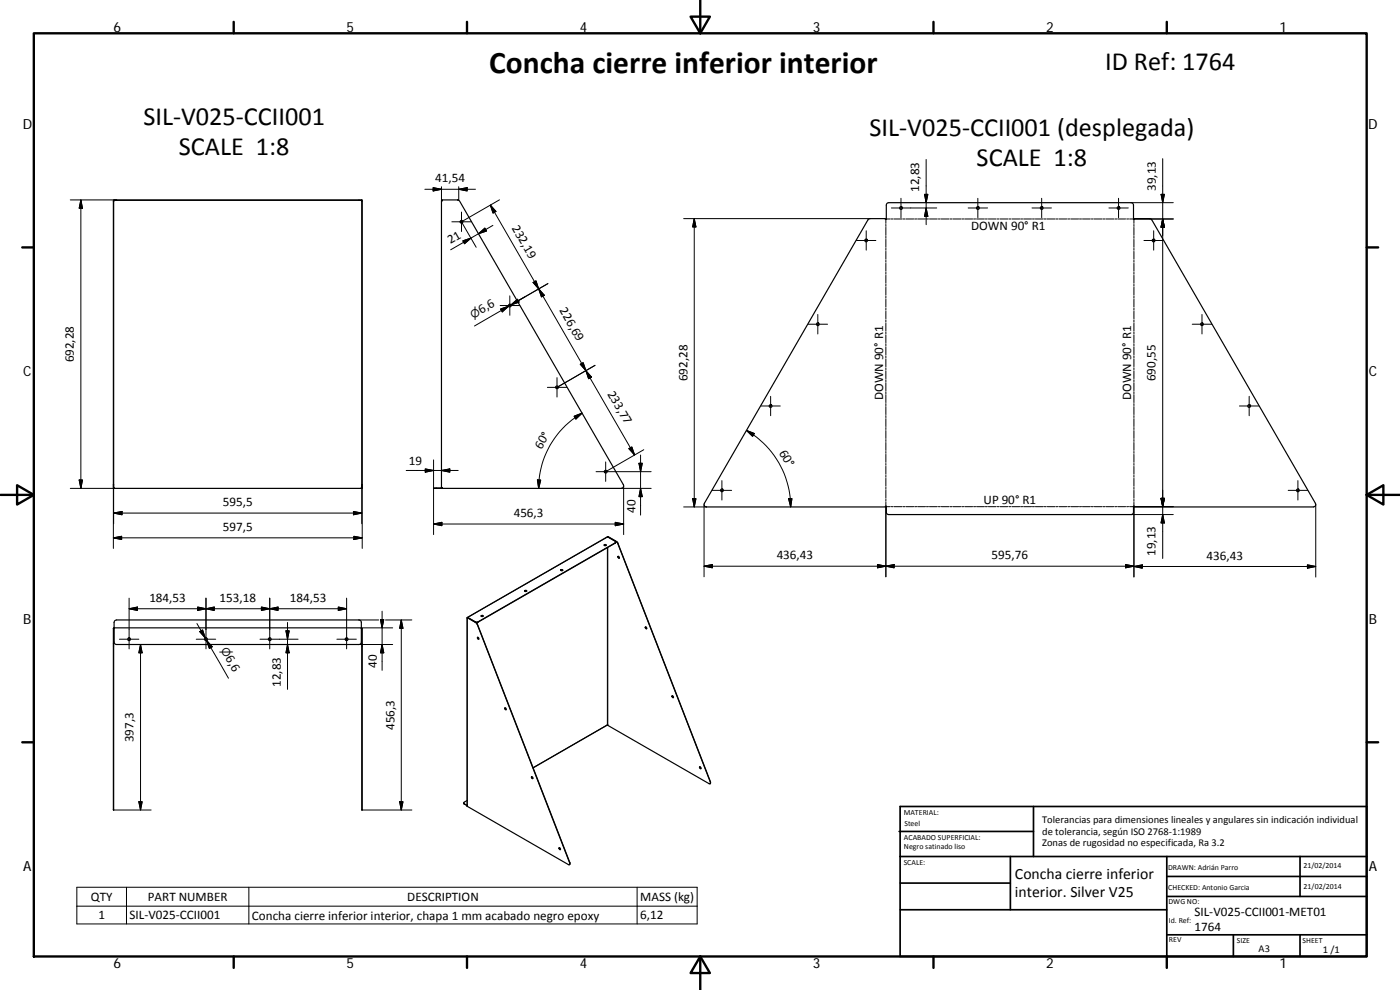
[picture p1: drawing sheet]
<svg xmlns="http://www.w3.org/2000/svg" width="420mm" height="297mm" viewBox="0 0 420 297" stroke-linecap="round" stroke-linejoin="round" font-family="sans-serif">
<g fill="none" stroke="#000" stroke-width=".36">
<path d="M34 60l.1 86.5zM34.2 60l74.2 .1zM108.6 60l.1 86.5zM132.7 60h4.6M137.3 60l.7 .4 49.1 85a.76 .76 0 0 1-.7 1.1h-53.7v-.2l-2.6 .2h2.3l.2-.2M137.3 60h.2M137.5 60h.1M34.2 60.1l-.1 .1M108.4 60.1l.2 .1M132.5 60.2v86.1M132.6 60.1l.1-.1v.2h-.2zM132.7 60.1l-.1 .1"/>
<path d="M260.6 65.8l.5-.2h4.6v.2h.3v-4.4l.4-.5 .4-.1 73 .1 .4 .7v4.2h.3v-.2h4.5l.7 .4 49.1 85a.72 .72 0 0 1-.7 1.1h-53.6v-.2h-.3v1.9l-.3 .4-.5 .2h-72.6l-.6-.2-.2-.4v-1.9h-.3v.2h-53.7a.72 .72 0 0 1-.6-1.1zM34.1 146.3l.1 .2h74.2l.2-.2M157.4 177.4h.7M157.4 177.2a.31 .31 0 0 1 .4-.1 .31 .31 0 0 1 .2 .3l-.4 .1zM168.3 171.1h.6M181.3 163.6h.7M181.4 163.4h.5a.25 .25 0 0 1-.3 .4 .25 .25 0 0 1-.2-.4zM182.4 161.1l-42.1 24.2M182.4 161.1l2.2 1.3 .1 .4-41.2 23.8h-.7l-2.6-1.3M182.4 161.1l2.7 1.5 .3 .4 27.8 72-.4 .1-30.4-17.6-22.4 12.9M182.4 161.1l3 1.7 27.8 71.8-.1 .6M182.4 161.1h.1"/>
<path d="M184.8 162.6l-.2 .4-41.1 23.6h-.8M185.5 167l.1-.1a.3 .3 0 0 1 .3 .3 .3 .3 0 0 1-.2 .3zM185.6 166.9l.3 .6M34 188.6h.1M34 188.6v54.4l.1-54.4M34.2 188.5l-.1 .1M34.2 188.4l-.2 .2M34.2 188.4h74.2v4.2l-.2 .6-.5 .2h-72.7l-.5-.2-.3-.6zM34.2 188.4l.1-2 .7-.4h72.7l.5 .2 .2 .4v1.8l.3 .2M108.4 188.5l.2 .1M108.6 188.6h.1M108.6 188.6v54.4l.1-54.4"/>
<path d="M140.2 185.4v56.3M140.2 185.3v.2zM140.2 185.3l2.7 1.5 .4 .4M140.2 185.3l2.7 1.6 .3 .4M143.2 187.3l27.8 71.7-.1 .4h-.3l-30.4-17.6M143.3 187.2l27.7 71.6-.1 .6M143.4 191.2v.3l.3 .3M144.4 184.9h.6M144.4 184.7a.32 .32 0 0 1 .4-.1 .32 .32 0 0 1 .2 .3l-.5 .1zM193.8 188.1v.4l.3 .1M151.5 212.4h.1a.29 .29 0 0 1 .3 .2 .29 .29 0 0 1-.2 .3zM151.6 212.4l.3 .5"/>
<path d="M201.8 208.7v.5l.3 .1M159.5 233l.5 .5a.32 .32 0 0 1-.5 0 .32 .32 0 0 1 0-.5zM159.6 233v.4l.3 .2M209.9 230.1a.29 .29 0 0 1 .4 .2 .29 .29 0 0 1-.1 .4zM210 230.1l.4 .5M139.2 240.9v.3l1 .5M140.2 240.2l-1 .5v.3l1 .6M140.2 241.7v.1M167.8 254.3h.1a.3 .3 0 0 1 .3 .3 .3 .3 0 0 1-.2 .3zM167.9 254.3v.4l.3 .2"/>
<circle cx="138.5" cy="66.5" r=".42"/>
<circle cx="260" cy="72.1" r=".4"/>
<circle cx="270.4" cy="62.4" r=".42"/>
<circle cx="293.5" cy="62.4" r=".43"/>
<circle cx="312.6" cy="62.4" r=".42"/>
<circle cx="335.7" cy="62.4" r=".42"/>
<circle cx="346.2" cy="72.2" r=".42"/>
<circle cx="153" cy="91.7" r=".4"/>
<circle cx="245.4" cy="97.3" r=".41"/>
<circle cx="360.7" cy="97.3" r=".41"/>
<circle cx="167.2" cy="116.2" r=".42"/>
<circle cx="231.3" cy="121.8" r=".42"/>
<circle cx="374.9" cy="121.8" r=".41"/>
<circle cx="181.8" cy="141.5" r=".42"/>
<circle cx="216.7" cy="147.1" r=".42"/>
<circle cx="389.5" cy="147.1" r=".42"/>
<circle cx="168.6" cy="171" r=".28"/>
<circle cx="38.7" cy="191.8" r=".41"/>
<circle cx="61.8" cy="191.8" r=".41"/>
<circle cx="81" cy="191.8" r=".41"/>
<circle cx="104" cy="191.8" r=".41"/>
<circle cx="143.5" cy="191.6" r=".28"/>
<circle cx="193.8" cy="188.4" r=".28"/>
<circle cx="201.9" cy="209.1" r=".28"/>
</g>
<g fill="none" stroke="#000" stroke-width=".3">
<path d="M21.1 60h13.9M24.3 60l.5 2.5h-1zM24.3 60v86.5M127.5 56.8h15.2M130 56.3l2.5 .5-2.5 .5zM132.5 56v4.2M137.7 56.8l2.5-.5v1zM137.7 56v4.1M149.9 60l-11.2 6.4M270.4 59.5v5.8M277.5 58.3h1l-.6 2.5zM277.9 47.8v19.6"/>
<path d="M293.5 59.5v5.8M312.6 59.5v5.8M335.7 59.5v5.8M348.5 58.3h1l-.6 2.5zM348.9 47.6v120M135.6 66.5h5.8M138.5 63.6v5.9M138.6 66.7l4.3 7.5M138.9 72.3l2.4-.9-1.9 1.7zM143.6 70.1l1.9-1.6 .5 .8zM147.2 61.5l43.2 75M147.2 61.5l1.6 1.9-.8 .5z"/>
<path d="M147.9 67.6l-12.7 7.4M205.2 65.6h55.9M208.4 65.6v86.5M208.4 65.6l.5 2.5h-1zM257 72.2h5.9M260 69.2v5.9M265.9 65.8v1.2M265.9 67.3v.6M265.9 68.2v2.4M265.9 70.9v.6M265.9 71.8v2.4M265.9 74.5v.6"/>
<path d="M265.9 75.4v2.4M265.9 78.1v.6M265.9 79v2.4M266 65.7h1.2M267.5 65.7h.5M267.5 62.4h13.6M268.3 65.7h2.4M271 65.7h.6M271.9 65.7h2.3M274.5 65.7h.6M275.4 65.7h2.4M277.9 62.4l.6 2.5h-1z"/>
<path d="M278.1 65.7h.5M278.9 65.7h2.4M281.6 65.7h.6M282.5 65.7h2.3M285.1 65.7h.6M286 65.7h2.4M288.7 65.7h.6M289.5 65.7h2.4M290.6 62.4h5.8M292.2 65.7h.6M293.1 65.7h2.3M295.7 65.7h.6"/>
<path d="M296.6 65.7h2.3M299.3 65.7h.5M300.2 65.7h2.3M302.8 65.7h.6M303.7 65.7h2.3M306.3 65.7h.6M307.2 65.7h2.4M309.7 62.4h5.8M309.8 65.7h.6M310.7 65.7h2.4M313.4 65.7h.6M314.3 65.7h2.3"/>
<path d="M316.9 65.7h.6M317.8 65.7h2.4M320.5 65.7h.5M321.3 65.7h2.4M324 65.7h.6M324.9 65.7h2.3M327.5 65.7h.6M328.4 65.7h2.4M331.1 65.7h.5M331.9 65.7h2.4M332.8 62.4h5.8M334.6 65.7h.6"/>
<path d="M335.5 65.7h2.3M338.1 65.7h.6M339 65.7h13.1M339.4 60.8h12.7M340.3 65.8v1.2M340.3 67.3v.6M340.3 68.2v2.4M340.3 70.9v.6M340.3 71.8v2.4M340.3 74.5v.6M340.3 75.4v2.4M340.3 78.1v.6"/>
<path d="M340.3 79v2.4M343.3 72.2h5.8M346.2 69.2v5.9M348.9 65.7l.6 2.5h-1.1zM150.1 91.7h5.8M150.2 92.7l2.4-.8-1.9 1.7zM150.5 93.1l2.1-1.2-10.2 5.9M153 88.8v5.8M153.4 91.5l1.9-1.7 .5 .9zM153.4 91.4l-.2 .2M157.7 89l-4.3 2.5M160 84.8l.9-.5 .8 2.4z"/>
<path d="M161.7 86.7l1.7 1.9-.9 .5zM164.4 85.1l-9 5.2M242.5 97.3h5.9M245.4 94.4v5.8M265.9 81.7v.6M265.9 82.6v2.4M265.9 85.3v.6M265.9 86.1v2.4M265.9 88.8v.6M265.9 89.7v2.4M265.9 92.4v.6M265.9 93.3v2.4"/>
<path d="M265.9 96v.6M265.9 96.9v2.4M265.9 99.6v.6M340.3 81.7v.6M340.3 82.6v2.4M340.3 85.3v.6M340.3 86.1v2.4M340.3 88.8v.6M340.3 89.7v2.4M340.3 92.4v.6M340.3 93.3v2.4M340.3 96v.6"/>
<path d="M340.3 96.9v2.4M340.3 99.6v.6M357.8 97.3h5.9M360.7 94.4v5.8M164.3 116.2h5.8M167.2 113.3v5.8M174.1 109.3l.9-.5 .8 2.4zM175.8 111.2l1.7 1.9-.9 .5zM178.6 109.6l-11.2 6.5M231.3 118.9v5.8M265.9 100.5v2.4M265.9 103.2v.6"/>
<path d="M265.9 104.1v2.4M265.9 106.8v.6M265.9 107.7v2.3M265.9 110.4v.5M265.9 111.3v2.3M265.9 113.9v.6M265.9 114.8v2.4M265.9 117.5v.6M265.9 118.4v2.4M340.3 100.5v2.4M340.3 103.2v.6M340.3 104.1v2.4"/>
<path d="M340.3 106.8v.6M340.3 107.7v2.3M340.3 110.4v.5M340.3 111.3v2.3M340.3 113.9v.6M340.3 114.8v2.4M340.3 117.5v.6M340.3 118.4v2.4M374.9 118.9v5.8M130.1 138v22.4M172.3 124.9l2.4-.9-1.9 1.7zM174.7 124a26 26 0 0 0-13 22.5"/>
<path d="M181.8 138.6v5.8M188.8 134.6l.8-.5 .8 2.4zM191.8 139h1l-.6 2.5zM192.2 136.5v18.1M193.2 134.9l-11.2 6.5M224 129.1a26.5 26.5 0 0 1 13.3 23M224 129.1l2.4 1-.5 .8zM228.4 121.8h5.8M265.9 121.1v.6M265.9 122v2.4M265.9 124.7v.6M265.9 125.6v2.4"/>
<path d="M265.9 128.3v.6M265.9 129.2v2.4M265.9 131.9v.6M265.9 132.8v2.3M265.9 135.4v.6M265.9 136.3v2.4M265.9 139v.6M265.9 139.9v2.4M340.3 121.1v.6M340.3 122v2.4M340.3 124.7v.6M340.3 125.6v2.4"/>
<path d="M340.3 128.3v.6M340.3 129.2v2.4M340.3 131.9v.6M340.3 132.8v2.3M340.3 135.4v.6M340.3 136.3v2.4M340.3 139v.6M340.3 139.9v2.4M372 121.8h5.8M21.1 146.5h13.1M23.8 144h1l-.5 2.5zM34 145.4v19.1"/>
<path d="M34.1 153.9l2.5-.4v1zM34.1 153.9h74.5M34.1 145.4v11.7M106.1 153.5l2.5 .4-2.5 .6zM108.6 145.4v11.7M108.7 145.4v19.1M121.9 141.2h15.6M127.6 140.7l2.5 .5-2.5 .5zM130.1 157.2l2.5-.5v1zM130.1 157.2h57.1M132.5 141.2l2.5-.5v1zM161.3 144h1l-.6 2.5z"/>
<path d="M178.9 141.5h16.5M184.6 156.7l2.6 .5-2.6 .5zM186.4 146.5h9M187.2 145.8v14.6M192.2 146.5l.6 2.5h-1zM205.2 152.1h6.8M207.9 149.6h1l-.5 2.5zM211.3 151.4v21.7M213.8 147.1h5.8M216.7 144.2v5.8M236.7 149.6h1l-.4 2.5zM265.9 142.6v.6"/>
<path d="M265.9 143.5v2.4M265.9 146.2v.6M265.9 147.1v2.4M265.9 149.8v.6M265.9 150.7v22.4M266 152h1.2M267.5 152h.5M268.3 152h2.4M271 152h.6M271.9 152h2.3M274.5 152h.6M275.4 152h2.4"/>
<path d="M278.1 152h.5M278.9 152h2.4M281.6 152h.6M282.5 152h2.3M285.1 152h.6M286 152h2.4M288.7 152h.6M289.5 152h2.4M292.2 152h.6M293.1 152h2.3M295.7 152h.6M296.6 152h2.3"/>
<path d="M299.3 152h.5M300.2 152h2.3M302.8 152h.6M303.7 152h2.3M306.3 152h.6M307.2 152h2.4M309.8 152h.6M310.7 152h2.4M313.4 152h.6M314.3 152h2.3M316.9 152h.6M317.8 152h2.4"/>
<path d="M320.5 152h.5M321.3 152h2.4M324 152h.6M324.9 152h2.3M327.5 152h.6M328.4 152h2.4M331.1 152h.5M331.9 152h2.4M334.6 152h.6M335.5 152h2.3M338.1 152h.6M339 152h13.1"/>
<path d="M339.4 154.4h12.7M340.3 142.6v.6M340.3 143.5v2.4M340.3 146.2v.6M340.3 147.1v2.4M340.3 149.8v.6M340.3 150.7v22.4M348.4 149.5h1.1l-.6 2.5zM348.9 154.4l.6 2.5h-1.1zM386.6 147.1h5.8M389.5 144.2v5.8M394.9 151.4v21.7"/>
<path d="M34 161.4l2.5-.5v1zM34 161.4h74.7M38.7 179.5v15.2M61.8 179.5v15.2M81 179.5v15.2M104 179.5v15.2M106.2 160.9l2.5 .5-2.5 .5zM182.3 164.3v53.2l-22.3 12.8M182.4 161.1l-42 24.2M182.4 164.2v53.3M184.6 162.9v.1M185.1 162.5l-.1 .1"/>
<path d="M185.4 163h.1M211.3 169.9l2.5-.5v1zM211.3 169.9h129M263.3 169.4l2.6 .5-2.6 .5zM265.9 169.9l2.4-.5v1zM337.8 169.4l2.5 .5-2.5 .5zM340.3 170l2.5-.5v1zM340.3 170h54.6M392.4 169.5l2.5 .5-2.5 .5zM35.8 191.8h5.9M38.7 182.6l2.5-.5v1.1zM38.7 182.6h65.3"/>
<path d="M42.2 193.4v49.6M42.2 193.4l.5 2.5h-1zM58.9 191.8h5.8M59.1 187.1l2.5 4.3M59.3 182.1l2.5 .5-2.5 .6zM59.9 189.5l.9-.5 .8 2.4zM61.8 182.6l2.5-.5v1.1zM62 192.2l1.7 1.9-.9 .5zM63.3 194.3l-1.3-2.1 6.6 11.3M78 191.8h11.5M78.5 182.1l2.5 .5-2.5 .6zM81 182.6l2.4-.5v1.1z"/>
<path d="M85.8 189.3h1l-.5 2.5zM86.3 186.8v20M86.3 193.4l.5 2.5h-1zM101.1 191.8h5.8M101.5 182.1l2.5 .5-2.5 .6zM107.7 193.4h10.1M107.7 186h6M108.4 188.4h9.4M114.2 185.9h1l-.5 2.5zM114.7 183.4v17.7M114.7 193.4l.5 2.5h-1zM115.7 186h7.9"/>
<path d="M120.4 186v57M120.4 186l.5 2.5h-1zM140.2 185.5v56.3M142.6 186.6h.1M142.9 186.8h-.1M143.3 187.2l-.1 .1M143.5 186.6h.1M213.2 234.6h.1M34.1 243h11.2M41.7 240.6h1l-.5 2.4zM108.7 243h14.9M119.9 240.6h1l-.5 2.4z"/>
<path d="M139.3 241.2h.1M140.2 241.6h.1M140.2 241.6v.1M171 258.8v.1M23.1 266.2h186.1v11h-186.1zM23.1 271.9h186.1M38 266.2v11M74.7 266.2v11M191.2 266.2v11"/>
</g>
<circle cx="140.2" cy="241.6" r=".18" fill="#000"/>
<g fill="none" stroke="#000" stroke-width=".71">
<path d="M10.1 10h400.1v277h-400.1zM70.1 6.6v3.4M140.2 6.6v3.4M207.3 5h5.8l-2.9 5zM210.2 0v10M280.2 6.6v3.4M350.2 6.6v3.4M6.7 74.2h3.4M410.2 74.2h3.4M.2 148.5h9.9M5.1 145.6l5 2.9-5 2.9zM410.2 148.5l5-2.9v5.8z"/>
<path d="M410.2 148.5h9.9M6.7 222.7h3.4M410.2 222.7h3.4M70.1 287v3.4M140.2 287v3.4M210.2 287l2.9 5h-5.8zM210.2 287v10M280.2 287v3.4M350.2 287v3.4"/>
</g>
<g fill="none" stroke="#000" stroke-width=".51">
<path d="M269.8 249.5h40.4M270.1 257h140.1M270.1 242h140.1v45h-140.1zM303.2 257v16M310.2 242v15M350.2 257v30M390.2 257v12M270.1 273h80.1M270.1 265h33.1M350.2 269h60M350.2 263h60M350.2 280.5h60"/>
<path d="M370.2 280.5v6.5M390.2 280.5v6.5"/>
</g>
<g fill="#000" stroke="#000" stroke-width=".3">
<path d="M130 56.3l2.5 .5-2.5 .5zM137.7 56.8l2.5-.5v1zM277.5 58.3h1l-.6 2.5zM348.5 58.3h1l-.6 2.5zM24.3 60l.5 2.5h-1zM138.9 72.3l2.4-.9-1.9 1.7zM143.6 70.1l1.9-1.6 .5 .8zM147.2 61.5l1.6 1.9-.8 .5zM208.4 65.6l.5 2.5h-1zM277.9 62.4l.6 2.5h-1zM348.9 65.7l.6 2.5h-1.1zM348.9 65.7l.6 2.5h-1z"/>
<path d="M150.2 92.7l2.4-.8-1.9 1.7zM153.4 91.5l1.9-1.7 .5 .9zM160 84.8l.9-.5 .8 2.4zM161.7 86.7l1.7 1.9-.9 .5zM174.1 109.3l.9-.5 .8 2.4zM175.8 111.2l1.7 1.9-.9 .5zM172.3 124.9l2.4-.9-1.9 1.7zM188.8 134.6l.8-.5 .8 2.4zM191.8 139h1l-.6 2.5zM224 129.1l2.4 1-.5 .8zM23.8 144h1l-.5 2.5zM34.1 153.9l2.5-.4v1z"/>
<path d="M106.1 153.5l2.5 .4-2.5 .6zM127.6 140.7l2.5 .5-2.5 .5zM130.1 157.2l2.5-.5v1zM132.5 141.2l2.5-.5v1zM161.3 144h1l-.6 2.5zM184.6 156.7l2.6 .5-2.6 .5zM192.2 146.5l.6 2.5h-1zM207.9 149.6h1l-.5 2.5zM236.7 149.6h1l-.4 2.5zM348.4 149.5h1.1l-.6 2.5zM348.9 154.4l.6 2.5h-1.1zM34 161.4l2.5-.5v1z"/>
<path d="M106.2 160.9l2.5 .5-2.5 .5zM211.3 169.9l2.5-.5v1zM263.3 169.4l2.6 .5-2.6 .5zM265.9 169.9l2.4-.5v1zM337.8 169.4l2.5 .5-2.5 .5zM340.3 170l2.5-.5v1zM392.4 169.5l2.5 .5-2.5 .5zM38.7 182.6l2.5-.5v1.1zM42.2 193.4l.5 2.5h-1zM59.3 182.1l2.5 .5-2.5 .6zM59.9 189.5l.9-.5 .8 2.4zM62 192.2l1.7 1.9-.9 .5z"/>
<path d="M61.8 182.6l2.5-.5v1.1zM78.5 182.1l2.5 .5-2.5 .6zM81 182.6l2.4-.5v1.1zM85.8 189.3h1l-.5 2.5zM86.3 193.4l.5 2.5h-1zM101.5 182.1l2.5 .5-2.5 .6zM114.2 185.9h1l-.5 2.5zM114.7 193.4l.5 2.5h-1zM120.4 186l.5 2.5h-1zM41.7 240.6h1l-.5 2.4zM119.9 240.6h1l-.5 2.4z"/>
</g>
<text font-size="9.4" x="146.8" y="21.8">Concha cierre inferior interior</text>
<g font-size="7.9">
<text x="331.7" y="20.9">ID Ref: 1764</text>
<text x="43" y="37.4">SIL‐V025‐CCII001</text>
<text x="261" y="40.9">SIL‐V025‐CCII001 (desplegada)</text>
<text x="53.7" y="46.4">SCALE 1:8</text>
<text x="293.1" y="49.9">SCALE 1:8</text>
</g>
<g font-size="4.7">
<text x="304.6" y="263.9">Concha cierre inferior</text>
<text x="304.6" y="269.3">interior. Silver V25</text>
</g>
<g font-size="4.2">
<text x="34" y="9.6">6</text>
<text x="104" y="9.6">5</text>
<text x="174" y="9.6">4</text>
<text x="244" y="9.6">3</text>
<text x="314" y="9.6">2</text>
<text x="384" y="9.6">1</text>
<text x="6.8" y="38.7">D</text>
<text x="410.6" y="38.7">D</text>
<text x="7" y="112.9">C</text>
<text x="410.8" y="112.9">C</text>
<text x="7" y="187.1">B</text>
<text x="410.8" y="187.1">B</text>
<text x="7" y="261.3">A</text>
<text x="410.8" y="261.3">A</text>
<text x="34" y="290.4">6</text>
<text x="104" y="290.4">5</text>
<text x="174" y="290.4">4</text>
<text x="244" y="290.4">3</text>
<text x="314" y="290.4">2</text>
<text x="384" y="290.4">1</text>
</g>
<g font-size="3.9">
<text x="130.6" y="54.7">41,54</text>
<text x="275.9" y="57.6" transform="rotate(-90 275.9 57.6)">12,83</text>
<text x="346.9" y="57.3" transform="rotate(-90 346.9 57.3)">39,13</text>
<text x="153.5" y="68.3" transform="rotate(60 153.5 68.3)">232,19</text>
<text x="291.5" y="69.1">DOWN 90° R1</text>
<text x="135.2" y="73.3" transform="rotate(-30 135.2 73.3)">21</text>
<text x="144.4" y="94.2" transform="rotate(-30 144.4 94.2)">6,6</text>
<text x="167.8" y="93.2" transform="rotate(60 167.8 93.2)">226,69</text>
<text x="22.2" y="108.8" transform="rotate(-90 22.2 108.8)">692,28</text>
<text x="182.2" y="118.1" transform="rotate(60 182.2 118.1)">233,77</text>
<text x="206.3" y="114.3" transform="rotate(-90 206.3 114.3)">692,28</text>
<text x="346.8" y="114.3" transform="rotate(-90 346.8 114.3)">690,55</text>
<text x="265" y="120" transform="rotate(-90 265 120)">DOWN 90° R1</text>
<text x="339.5" y="120" transform="rotate(-90 339.5 120)">DOWN 90° R1</text>
<text x="162.5" y="135" transform="rotate(-60 162.5 135)">60°</text>
<text x="233.8" y="135.8" transform="rotate(60 233.8 135.8)">60°</text>
<text x="122.7" y="139.6">19</text>
<text x="66.9" y="151.8">595,5</text>
<text x="154.2" y="155.1">456,3</text>
<text x="190.7" y="153.8" transform="rotate(-90 190.7 153.8)">40</text>
<text x="295.2" y="151.2">UP 90° R1</text>
<text x="66.9" y="159.3">597,5</text>
<text x="233.1" y="167.8">436,43</text>
<text x="297.6" y="167.8">595,76</text>
<text x="346.8" y="166.8" transform="rotate(-90 346.8 166.8)">19,13</text>
<text x="362.1" y="167.9">436,43</text>
<text x="44.8" y="180.5">184,53</text>
<text x="65.9" y="180.5">153,18</text>
<text x="87" y="180.5">184,53</text>
<text x="67.6" y="197.4" transform="rotate(60 67.6 197.4)">6,6</text>
<text x="113.1" y="200.3" transform="rotate(-90 113.1 200.3)">40</text>
<text x="84.2" y="206.1" transform="rotate(-90 84.2 206.1)">12,83</text>
<text x="118.4" y="219" transform="rotate(-90 118.4 219)">456,3</text>
<text x="40.1" y="222.7" transform="rotate(-90 40.1 222.7)">397,3</text>
<text x="27.3" y="270.3">QTY</text>
<text x="29.5" y="275.8">1</text>
<text x="38.9" y="275.8">SIL‐V025‐CCII001</text>
<text x="44.4" y="270.3">PART NUMBER</text>
<text x="75.6" y="275.9">Concha cierre inferior interior, chapa 1 mm acabado negro epoxy</text>
<text x="122.2" y="270.3">DESCRIPTION</text>
<text x="192.1" y="270.4">MASS (kg)</text>
<text x="192.1" y="275.8">6,12</text>
<text x="358.5" y="274.9">SIL‐V025‐CCII001‐MET01</text>
<text x="358.5" y="279.4">1764</text>
</g>
<g font-size="3.3">
<text x="142" y="95.6" transform="rotate(-30 142 95.6)">⌀</text>
<text x="66.2" y="195" transform="rotate(60 66.2 195)">⌀</text>
</g>
<g font-size="3.1">
<text x="312.8" y="246.8">Tolerancias para dimensiones lineales y angulares sin indicación individual</text>
<text x="312.8" y="250.4">de tolerancia, según ISO 2768‐1:1989</text>
<text x="312.8" y="254">Zonas de rugosidad no especificada, Ra 3.2</text>
<text x="377.7" y="285.6">A3</text>
<text x="397" y="285.9">1 /1</text>
</g>
<g font-size="2.4">
<text x="271.2" y="244.4">MATERIAL:</text>
<text x="271.3" y="251.9">ACABADO SUPERFICIAL:</text>
<text x="271.4" y="247.9">Steel</text>
<text x="271.3" y="254.6">Negro satinado liso</text>
<text x="271.2" y="259.7">SCALE:</text>
<text x="350.6" y="260.9">DRAWN: Adrián Parro</text>
<text x="391.2" y="260.6">21/02/2014</text>
<text x="350.6" y="267">CHECKED: Antonio Garcia</text>
<text x="391.2" y="266.6">21/02/2014</text>
<text x="350.7" y="271.4">DWG NO:</text>
<text x="350.8" y="276.8">Id. Ref:</text>
<text x="350.8" y="282.8">REV</text>
<text x="371.2" y="282.9">SIZE</text>
<text x="390.9" y="282.9">SHEET</text>
</g>
</svg>
